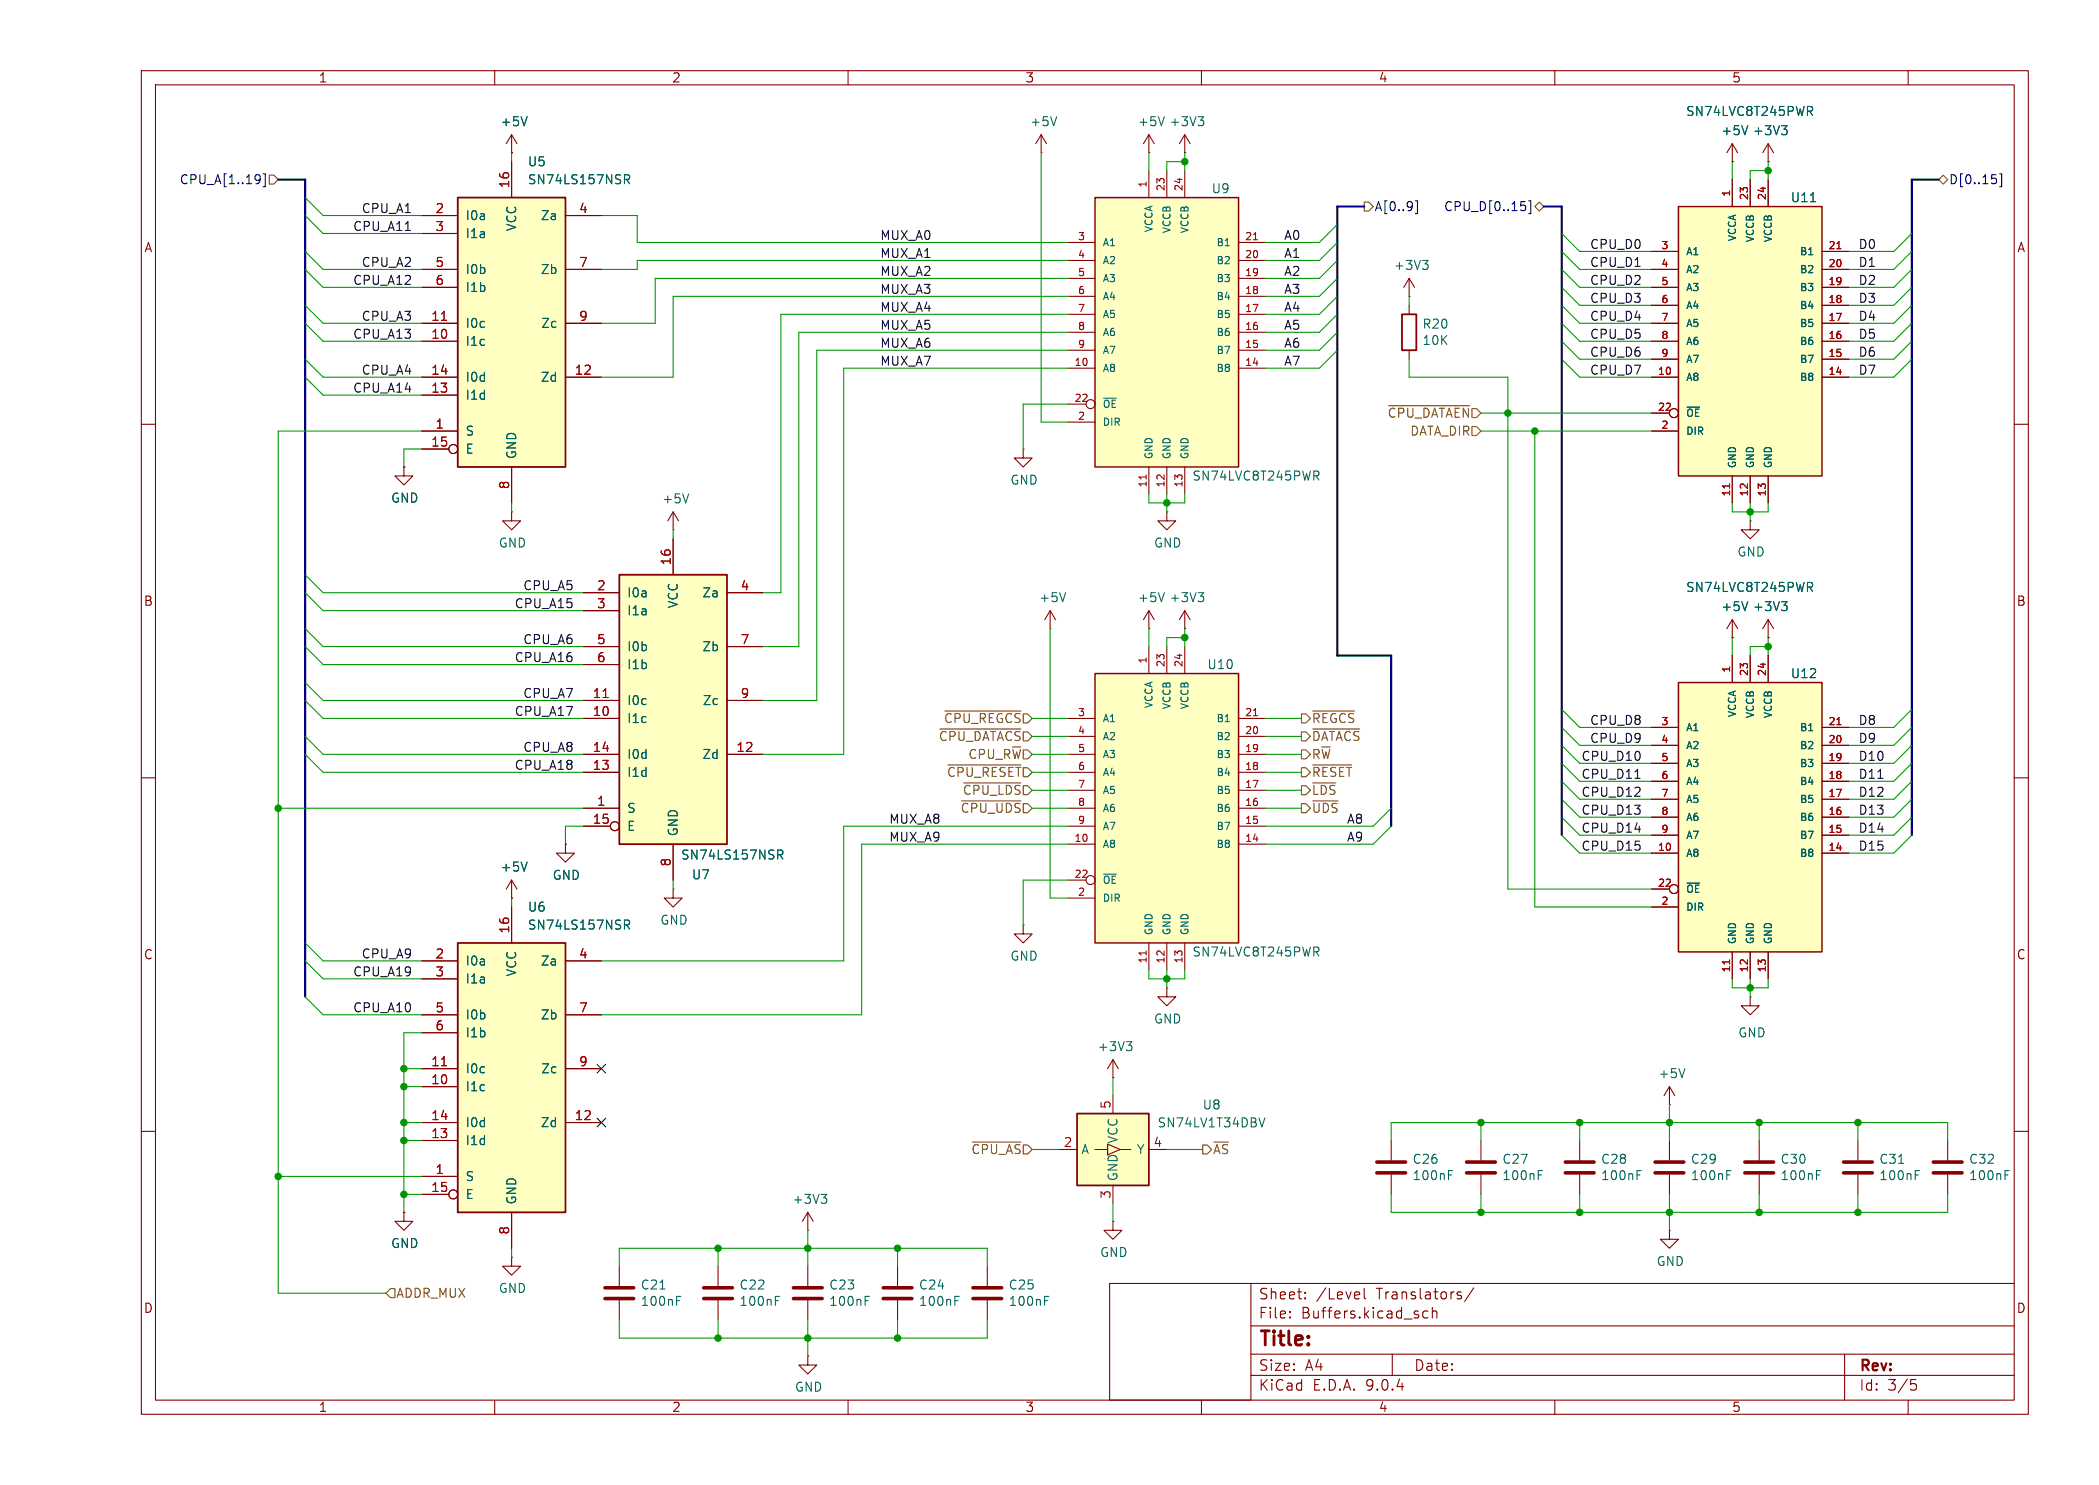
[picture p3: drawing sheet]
<svg xmlns="http://www.w3.org/2000/svg" width="297mm" height="210mm" viewBox="0 0 297 210" stroke-linecap="round" stroke-linejoin="round" font-family="sans-serif">
<g fill="none" stroke="#840000" stroke-width=".15">
<path d="M20 10h267v190h-267zM22 12h263v186h-263zM70 10v2M120 10v2M147.3 19.1l-.7 1.2M147.3 19.1l.8 1.2M147.3 19.1v2.5M170 10v2M220 10v2M270 10v2M147.3 21.6h.1M20 60h2"/>
<path d="M57.1 66v1.3h1.3l-1.3 1.3-1.2-1.3h1.2M57.1 66h.1M144.8 63.5v1.3h1.2l-1.2 1.2-1.3-1.2h1.3M144.8 63.5h.1M285 60h2M250.2 90.2h.1M250.2 87.6l-.8 1.3M250.2 87.6l.8 1.3M250.2 87.6v2.6M20 110h2M285 110h2M20 160h2"/>
<path d="M87.6 179.1v2.8M114.3 174h.1M114.3 171.5l-.8 1.2M114.3 171.5l.8 1.2M114.3 171.5v2.5M127 179.1v2.8M236.2 174v1.3h1.3l-1.3 1.2-1.3-1.2h1.3M236.2 174h.1M236.2 161.3v2.8M236.2 166.1v2.8M285 160h2M70 198v2"/>
<path d="M87.6 183.9v2.8M120 198v2M127 183.9v2.8M157 181.5h20v16.5h-20zM170 198v2M177 194.5h108M177 191.5h108M177 187.5h108M177 181.5h108M182.5 186.3h.1l-.1 .1M182.5 186.3v.1M182.5 185.5v.1"/>
<path d="M182.5 185.5h.1l-.1 .1M184.7 183.6v.1M184.7 183.6h-.1l.1 .1M184.7 182.8v.1M184.7 182.8h-.1l.1 .1M193 182.2v1.3l.2 .2M197 191.5v3M202 185.5l-.4-.1-.3 .3v.4l.2 .2 .1 .1 .4-.1M202.7 185.5a.37 .37 0 0 1 .6 .1v.8M202.7 184.9v1.5M206.6 183.2l.2 .2-.1 .2-.1 .1M206.6 182.7l.1 .1"/>
<path d="M208.5 182.1l-1.3 2M220 198v2M261 191.5v6.5M270 198v2M270.4 195.1h.7M270.5 195.7h.4l.3 .3v.3l-.2 .2-.5 .1"/>
</g>
<path d="M149.5 16.5l-.4 1.3M252.1 85.1h.8l-.5 .5M252.6 85.6l.3 .2v.3l-.3 .3M116.2 168.9h.8l-.4 .5M116.7 169.4l.3 .2v.3l-.3 .3M244.3 166.2h.5M244.3 165.6h.6M93.4 182.3h.7M95.7 183.9h.5M95.7 183.3h.6M135.1 183.9h.4M135.1 183.3h.6" fill="none" stroke="#006464" stroke-width=".15"/>
<path d="M234.2 164.3h4.1M234.2 165.9h4.1M85.6 182.1h4.1M85.6 183.6h4.1M125 182.1h4M125 183.6h4" fill="none" stroke="#840000" stroke-width=".51"/>
<path d="M237.5 96.5h20.3v38.1h-20.3z" fill="#ffffc2"/>
<path d="M237.5 96.5h20.3v38.1h-20.3z" fill="none" stroke="#840000" stroke-width=".2"/>
<g fill="none" stroke="#840000" stroke-width=".15">
<path d="M245.1 92.7v3.8M247.6 92.7v3.8M250.2 92.7v3.8M233.7 102.9h3.8M233.7 105.4h3.8M233.7 108h3.8M233.7 110.5h3.8M233.7 113h3.8M233.7 115.6h3.8M233.7 118.1h3.8M257.8 102.9h3.8M257.8 105.4h3.8"/>
<path d="M257.8 108h3.8M257.8 110.5h3.8M257.8 113h3.8M257.8 115.6h3.8M257.8 118.1h3.8M233.7 120.7h3.8M233.7 125.7h2.5M233.7 128.3h3.8M245.1 134.6v3.8M247.6 134.6v3.8M250.2 134.6v3.8M257.8 120.7h3.8"/>
<path d="M72.4 177.8v1.3h1.3l-1.3 1.2-1.3-1.2h1.3M72.4 177.8h.1M101.6 179.1v2.8M114.3 179.1v2.8M248.9 161.3v2.8M248.9 166.1v2.8M101.6 183.9v2.8M114.3 191.8v1.2h1.3l-1.3 1.3-1.3-1.3h1.3M114.3 191.8h.1M114.3 183.9v2.8"/>
<circle cx="236.9" cy="125.7" r=".63"/>
</g>
<path d="M255.8 82.4h.4l.3 .2-.1 .4h-.6M256.1 83l.4 .6M238.7 124.9h1.8M257 166.2h.5M257 165.6h.6M109.7 183.9h.4M109.7 183.3h.6M122.4 183.9h.4M122.4 183.3h.6" fill="none" stroke="#006464" stroke-width=".15"/>
<path d="M259.9 102.5h.6M244.7 135.8v.5" fill="none" stroke="#a90000" stroke-width=".15"/>
<path d="M246.9 164.3h4.1M246.9 165.9h4.1M99.6 182.1h4M99.6 183.6h4M112.3 182.1h4M112.3 183.6h4" fill="none" stroke="#840000" stroke-width=".51"/>
<path d="M87.6 81.3h15.3v38.1h-15.3z" fill="#ffffc2"/>
<path d="M87.6 81.3h15.3v38.1h-15.3z" fill="none" stroke="#840000" stroke-width=".25"/>
<g fill="none" stroke="#840000" stroke-width=".15">
<path d="M72.4 19.1l-.8 1.2M72.4 19.1l.8 1.2M72.4 19.1v2.5M72.4 21.6h.1M95.2 76.2v5.1M82.5 83.8h5.1M82.5 86.4h5.1M82.5 91.4h5.1M82.5 94h5.1M82.5 99.1h5.1M102.9 83.8h5M102.9 91.4h5"/>
<path d="M102.9 99.1h5M80 119.4v1.3h1.3l-1.3 1.2-1.3-1.2h1.3M80 119.4h.1M82.5 101.6h5.1M82.5 106.7h5.1M82.5 109.2h5.1M82.5 114.3h5.1M82.5 116.8h3.9M95.2 119.4v5.1M102.9 106.7h5M95.2 125.7v1.3h1.3l-1.3 1.3-1.2-1.3h1.2M95.2 125.7h.1"/>
<path d="M57.1 171.5v1.2h1.3l-1.3 1.3-1.2-1.3h1.2M57.1 171.5h.1M196.8 161.3v2.8M196.8 166.1v2.8M223.5 161.3v2.8M223.5 166.1v2.8M262.9 161.3v2.8M262.9 166.1v2.8M275.6 161.3v2.8M275.6 166.1v2.8"/>
<circle cx="87" cy="116.8" r=".63"/>
</g>
<path d="M85.3 98.6h.8" fill="none" stroke="#a90000" stroke-width=".15"/>
<path d="M74.6 16.5l-.4 1.3M110 120.2h.5l.3 .3-.2 .3-.6 .1M110.3 120.9l.5 .6M205 166.2h.4M205 165.6h.6M231.6 166.2h.5M231.6 165.6h.6M268.6 164.5h.8M271 166.2h.4M271 165.6h.6M283.7 166.2h.4M283.7 165.6h.6" fill="none" stroke="#006464" stroke-width=".15"/>
<path d="M194.8 164.3h4.1M194.8 165.9h4.1M221.5 164.3h4.1M221.5 165.9h4.1M260.9 164.3h4M260.9 165.9h4M273.6 164.3h4M273.6 165.9h4" fill="none" stroke="#840000" stroke-width=".51"/>
<path d="M237.5 29.2h20.3v38.1h-20.3z" fill="#ffffc2"/>
<path d="M237.5 29.2h20.3v38.1h-20.3z" fill="none" stroke="#840000" stroke-width=".2"/>
<g fill="none" stroke="#840000" stroke-width=".15">
<path d="M233.7 35.6h3.8M233.7 38.1h3.8M245.1 25.4v3.8M247.6 25.4v3.8M250.2 22.9h.1M250.2 20.3v2.6M250.2 25.4v3.8M250.2 20.3l-.8 1.3M250.2 20.3l.8 1.3M257.8 35.6h3.8M257.8 38.1h3.8M233.7 40.6h3.8"/>
<path d="M233.7 43.2h3.8M233.7 45.7h3.8M233.7 48.3h3.8M233.7 50.8h3.8M233.7 53.3h3.8M233.7 58.4h2.5M257.8 40.6h3.8M257.8 43.2h3.8M257.8 45.7h3.8M257.8 48.3h3.8M257.8 50.8h3.8M257.8 53.3h3.8"/>
<path d="M72.4 72.4v1.3h1.3l-1.3 1.2-1.3-1.2h1.3M72.4 72.4h.1M233.7 61h3.8M245.1 67.3v3.8M247.6 73.7v1.2h1.3l-1.3 1.3-1.2-1.3h1.2M247.6 73.7h.1M247.6 67.3v3.8M250.2 67.3v3.8M245.1 90.2h.1M245.1 87.6v2.6M245.1 87.6l-.8 1.3M245.1 87.6l.8 1.3"/>
<path d="M144.8 130.8v1.3h1.2l-1.2 1.3-1.3-1.3h1.3M144.8 130.8h.1M236.2 156.2h.1M236.2 153.7l-.7 1.2M236.2 153.7l.8 1.2M236.2 153.7v2.5M139.7 179.1v2.8M209.5 161.3v2.8M209.5 166.1v2.8M139.7 183.9v2.8"/>
<circle cx="236.9" cy="58.4" r=".63"/>
</g>
<path d="M252.1 17.8h.8l-.5 .5M252.6 18.3l.3 .2v.3l-.3 .2M255.8 15.1h.4l.3 .2-.1 .4h-.6M256.1 15.7l.4 .6M256.2 28.5h.7M238.7 57.6h1.8M247.3 85.1l-.4 1.3M238.4 151.1l-.4 1.3M217.7 166.2h.4M217.7 165.6h.6M147.8 183.9h.4M147.8 183.3h.6" fill="none" stroke="#006464" stroke-width=".15"/>
<path d="M259.9 35.2h.6M244.7 68.4v.6" fill="none" stroke="#a90000" stroke-width=".15"/>
<path d="M207.5 164.3h4.1M207.5 165.9h4.1M137.7 182.1h4M137.7 183.6h4" fill="none" stroke="#840000" stroke-width=".51"/>
<path d="M154.9 27.9h20.4v38.1h-20.4z" fill="#ffffc2"/>
<path d="M154.9 27.9h20.4v38.1h-20.4z" fill="none" stroke="#840000" stroke-width=".2"/>
<g fill="none" stroke="#840000" stroke-width=".15">
<path d="M162.6 19.1v2.5M162.6 19.1l-.8 1.2M162.6 19.1l.7 1.2M167.6 19.1v2.5M167.6 19.1l-.7 1.2M167.6 19.1l.8 1.2M151.1 34.3h3.8M151.1 36.8h3.8M151.1 39.4h3.8M162.6 21.6h.1M162.6 24.1v3.8M165.1 24.1v3.8"/>
<path d="M167.6 21.6h.1M167.6 24.1v3.8M175.3 34.3h3.8M175.3 36.8h3.8M175.3 39.4h3.8M151.1 41.9h3.8M151.1 44.5h3.8M151.1 47h3.8M151.1 49.5h3.8M151.1 52.1h3.8M151.1 57.2h2.6M151.1 59.7h3.8"/>
<path d="M175.3 41.9h3.8M175.3 44.5h3.8M175.3 47h3.8M175.3 49.5h3.8M175.3 52.1h3.8M162.6 66v3.9M165.1 72.4v1.3h1.3l-1.3 1.2-1.3-1.2h1.3M165.1 72.4h.1M165.1 66v3.9M167.6 66v3.9"/>
<circle cx="154.3" cy="57.1" r=".63"/>
</g>
<path d="M164.8 16.5l-.5 1.3M169.5 16.5h.8l-.4 .5M170.1 17l.2 .2v.3l-.2 .3M156.2 56.3h1.7M185.9 66.6h.5l.2 .3-.1 .3-.6 .1M186.2 67.3l.4 .6" fill="none" stroke="#006464" stroke-width=".15"/>
<path d="M177.4 33.9h.5M162.2 67.2v.6" fill="none" stroke="#a90000" stroke-width=".15"/>
<path d="M64.8 27.9h15.2v38.1h-15.2z" fill="#ffffc2"/>
<path d="M64.8 27.9h15.2v38.1h-15.2z" fill="none" stroke="#840000" stroke-width=".25"/>
<g fill="none" stroke="#840000" stroke-width=".15">
<path d="M59.7 30.5h5.1M59.7 33h5.1M59.7 38.1h5.1M72.4 22.9v5M80 30.5h5.1M80 38.1h5.1M59.7 40.6h5.1M59.7 45.7h5.1M59.7 48.3h5.1M59.7 53.3h5.1M59.7 55.9h5.1M80 45.7h5.1"/>
<path d="M80 53.3h5.1M59.7 61h5.1M59.7 63.5h3.8M72.4 66v5.1M247.6 141v1.2h1.3l-1.3 1.3-1.2-1.3h1.2M247.6 141h.1"/>
<circle cx="64.1" cy="63.5" r=".63"/>
</g>
<path d="M62.5 45.3h.7" fill="none" stroke="#a90000" stroke-width=".15"/>
<path d="M88.4 24.7h.4l.3 .3-.1 .3-.6 .1M88.7 25.4l.4 .6" fill="none" stroke="#006464" stroke-width=".15"/>
<path d="M152.4 157.5h10.2v10.1h-10.2z" fill="#ffffc2"/>
<path d="M152.4 157.5h10.2v10.1h-10.2z" fill="none" stroke="#840000" stroke-width=".25"/>
<path d="M157.5 154.9v2.6M149.9 162.6h2.5M154.9 162.6h1.8M156.7 161.8l1.8 .8-1.8 .7zM157.5 167.6v2.6M158.5 162.6h1.5M162.6 162.6h2.5" fill="none" stroke="#840000" stroke-width=".15"/>
<path d="M178.1 158.1l.5 1.3 .4-1.3" fill="none" stroke="#006464" stroke-width=".15"/>
<path d="M154.9 95.3h20.4v38.1h-20.4z" fill="#ffffc2"/>
<path d="M154.9 95.3h20.4v38.1h-20.4z" fill="none" stroke="#840000" stroke-width=".2"/>
<g fill="none" stroke="#840000" stroke-width=".15">
<path d="M95.2 74.9h.1M95.2 72.4l-.7 1.3M95.2 72.4l.8 1.3M95.2 72.4v2.5M148.6 88.9h.1M148.6 86.4l-.8 1.2M148.6 86.4l.8 1.2M148.6 86.4v2.5M162.6 91.4v3.9M165.1 91.4v3.9M167.6 91.4v3.9M151.1 101.6h3.8"/>
<path d="M151.1 104.1h3.8M151.1 106.7h3.8M151.1 109.2h3.8M151.1 111.8h3.8M151.1 114.3h3.8M151.1 116.8h3.8M151.1 119.4h3.8M175.3 101.6h3.8M175.3 104.1h3.8M175.3 106.7h3.8M175.3 109.2h3.8M175.3 111.8h3.8"/>
<path d="M175.3 114.3h3.8M175.3 116.8h3.8M175.3 119.4h3.8M151.1 124.5h2.6M151.1 127h3.8M162.6 133.4v3.8M165.1 139.7v1.3h1.3l-1.3 1.2-1.3-1.2h1.3M165.1 139.7h.1M165.1 133.4v3.8M167.6 133.4v3.8M157.5 152.4h.1M157.5 149.9l-.8 1.2"/>
<path d="M157.5 149.9l.7 1.2M157.5 149.9v2.5M157.5 172.7v1.3h1.2l-1.2 1.3-1.3-1.3h1.3M157.5 172.7h.1"/>
<circle cx="154.3" cy="124.5" r=".63"/>
</g>
<path d="M97.4 69.8l-.4 1.3M150.8 83.8l-.4 1.3M156.2 123.6h1.7M185.9 133.9h.5l.2 .3-.1 .3-.6 .1M186.2 134.6l.4 .6M159.4 147.3h.8l-.5 .5M159.9 147.8l.3 .2v.3l-.3 .3" fill="none" stroke="#006464" stroke-width=".15"/>
<path d="M177.4 101.2h.5M162.2 134.5v.6" fill="none" stroke="#a90000" stroke-width=".15"/>
<path d="M64.8 133.4h15.2v38.1h-15.2z" fill="#ffffc2"/>
<path d="M198.4 44.5h2v5h-2zM64.8 133.4h15.2v38.1h-15.2z" fill="none" stroke="#840000" stroke-width=".25"/>
<g fill="none" stroke="#840000" stroke-width=".15">
<path d="M59.7 30.5h5.1M59.7 33h5.1M59.7 38.1h5.1M72.4 21.6h.1M72.4 22.9v5M80 30.5h5.1M80 38.1h5.1M199.4 39.4l-.8 1.2M199.4 39.4l.8 1.2M199.4 39.4v2.5M233.7 38.1h3.8M233.7 35.6h3.8"/>
<path d="M245.1 22.9h.1M245.1 20.3l-.8 1.3M245.1 20.3l.8 1.3M245.1 20.3v2.6M245.1 25.4v3.8M247.6 25.4v3.8M250.2 22.9h.1M250.2 25.4v3.8M257.8 38.1h3.8M257.8 35.6h3.8M59.7 40.6h5.1M59.7 45.7h5.1"/>
<path d="M59.7 48.3h5.1M59.7 53.3h5.1M59.7 55.9h5.1M80 45.7h5.1M80 53.3h5.1M199.4 41.9h.1M199.4 43.2v1.3M199.4 49.5v1.3M233.7 40.6h3.8M233.7 45.7h3.8M233.7 48.3h3.8M233.7 53.3h3.8"/>
<path d="M233.7 43.2h3.8M233.7 50.8h3.8M233.7 58.4h2.5M257.8 40.6h3.8M257.8 45.7h3.8M257.8 48.3h3.8M257.8 53.3h3.8M257.8 43.2h3.8M257.8 50.8h3.8M57.1 66h.1M59.7 61h5.1M59.7 63.5h3.8"/>
<path d="M72.4 66v5.1M95.2 76.2v5.1M233.7 61h3.8M245.1 67.3v3.8M247.6 67.3v3.8M250.2 67.3v3.8M82.5 83.8h5.1M82.5 86.4h5.1M82.5 91.4h5.1M82.5 94h5.1M82.5 99.1h5.1M102.9 83.8h5"/>
<path d="M102.9 91.4h5M102.9 99.1h5M162.6 88.9h.1M162.6 86.4l-.8 1.2M162.6 86.4l.7 1.2M162.6 86.4v2.5M167.6 88.9h.1M167.6 86.4l-.7 1.2M167.6 86.4l.8 1.2M167.6 86.4v2.5M245.1 90.2h.1M245.1 92.7v3.8"/>
<path d="M247.6 92.7v3.8M250.2 90.2h.1M250.2 92.7v3.8M80 119.4h.1M82.5 101.6h5.1M82.5 106.7h5.1M82.5 109.2h5.1M82.5 114.3h5.1M82.5 116.8h3.9M95.2 119.4v5.1M102.9 106.7h5M233.7 102.9h3.8"/>
<path d="M233.7 105.4h3.8M233.7 108h3.8M233.7 110.5h3.8M233.7 113h3.8M233.7 115.6h3.8M233.7 118.1h3.8M257.8 102.9h3.8M257.8 105.4h3.8M257.8 108h3.8M257.8 110.5h3.8M257.8 113h3.8M257.8 115.6h3.8"/>
<path d="M257.8 118.1h3.8M59.7 135.9h5.1M59.7 138.4h5.1M72.4 127h.1M72.4 124.5v2.5M72.4 128.3v5.1M72.4 124.5l-.8 1.2M72.4 124.5l.8 1.2M80 135.9h5.1M233.7 120.7h3.8M233.7 125.7h2.5M233.7 128.3h3.8"/>
<path d="M245.1 134.6v3.8M247.6 134.6v3.8M250.2 134.6v3.8M257.8 120.7h3.8M59.7 143.5h5.1M59.7 146.1h5.1M59.7 151.1h5.1M59.7 153.7h5.1M59.7 158.8h5.1M80 143.5h5.1M80 151.1h5.1M80 158.8h5.1"/>
<path d="M57.1 171.5h.1M59.7 161.3h5.1M59.7 166.4h5.1M59.7 168.9h3.8M72.4 171.5v5"/>
<circle cx="236.9" cy="58.4" r=".63"/>
<circle cx="64.1" cy="63.5" r=".63"/>
<circle cx="87" cy="116.8" r=".63"/>
<circle cx="236.9" cy="125.7" r=".63"/>
<circle cx="64.1" cy="168.9" r=".63"/>
</g>
<path d="M259.9 35.2h.6M62.5 45.3h.7M244.7 68.4v.6M85.3 98.6h.8M259.9 102.5h.6M244.7 135.8v.5M62.5 150.7h.7" fill="none" stroke="#a90000" stroke-width=".15"/>
<g fill="none" stroke="#006464" stroke-width=".15">
<path d="M74.6 16.5l-.4 1.3M247.3 17.8l-.4 1.2M252.1 17.8h.8l-.5 .5M252.6 18.3l.3 .2v.3l-.3 .2M255.8 15.1h.4l.3 .2-.1 .4h-.6M256.1 15.7l.4 .6M88.4 24.7h.4l.3 .3-.1 .3-.6 .1M88.7 25.4l.4 .6M201.3 36.8h.8l-.5 .5M201.8 37.3l.3 .3v.3l-.3 .2M256.2 28.5h.7M238.7 57.6h1.8"/>
<path d="M164.8 83.8l-.5 1.3M169.5 83.8h.8l-.4 .5M170.1 84.3l.2 .2v.3l-.2 .3M247.3 85.1l-.4 1.3M252.1 85.1h.8l-.5 .5M252.6 85.6l.3 .2v.3l-.3 .3M255.8 82.4h.4l.3 .2-.1 .4h-.6M256.1 83l.4 .6M74.6 121.9l-.4 1.3M88.4 130.1h.4l.3 .3-.1 .3-.6 .1M88.7 130.8l.4 .6M110 120.2h.5l.3 .3-.2 .3-.6 .1"/>
<path d="M110.3 120.9l.5 .6M238.7 124.9h1.8"/>
</g>
<g fill="none" stroke="#725600" stroke-width=".15">
<path d="M38.1 24.8h.6l.7 .6-.7 .6h-.6zM193 28.6h.7l.6 .6-.6 .6h-.7zM217.2 29.2l.6-.6 .6 .6-.6 .6zM274.3 25.4l.7-.6 .6 .6-.6 .6zM196.5 57.4h11.5M208.3 60.3h.6l.6 .7-.6 .6h-.6zM133 103.1h11.5M133.7 100.6h10.8M134.1 108.2h10.4M136.1 113.3h8.4M136.4 110.7h8.1M184.1 101h.7l.6 .6-.6 .6h-.7z"/>
<path d="M184.1 111.1h.7l.6 .7-.6 .6h-.7zM184.1 108.6h.7l.6 .6-.6 .7h-.7zM184.1 106h.7l.6 .7-.6 .6h-.7zM184.1 103.5h.7l.6 .6-.6 .7h-.7zM184.1 113.7h.7l.6 .6-.6 .6h-.7zM185.7 100.6h6M185.7 103.1h6.7M185.7 108.2h5.5M185.7 110.7h3.3M185.7 113.3h3.6M137.6 161.5h6.9M170.2 161.9h.6l.6 .7-.6 .6h-.6z"/>
<path d="M55.2 182.2h.7v1.3h-.7l-.6-.6z"/>
</g>
<g fill="none" stroke="#000084" stroke-width=".15">
<path d="M36.6 24.7l.1 .1a1.07 1.07 0 0 1-.1 1.1M36.8 25.3l-.2 .2M37.2 24.6h.3v1.8h-.3M200.3 28.4h.3v1.8h-.3M215.2 28.5h.6M215.6 29l.3 .2v.3l-.3 .3M216.3 28.4h.3v1.8h-.3M281.8 24.7h.6M282.4 25.3l.1 .1v.3l-.1 .2M282.9 24.6h.3v1.8h-.3M84.5 150.5l1.2 1.2M84.5 158.1l1.2 1.3"/>
<path d="M85.7 150.5l-1.2 1.2M85.7 158.1l-1.2 1.3"/>
</g>
<path d="M57.4 32.6h.7M231.3 110.1h.8M265.7 110.1h.7" fill="none" stroke="#0f0f0f" stroke-width=".15"/>
<path d="M39.4 25.4h3.8v115.6M193 29.2h-3.8v63.5h7.6v24.1M218.4 29.2h2.6v88.9M274.3 25.4h-3.8v92.7" fill="none" stroke="#000084" stroke-width=".3"/>
<g fill="none" stroke="#009600" stroke-width=".15">
<path d="M43.2 27.9l2.5 2.6h14M43.2 35.6l2.5 2.5h14M43.2 38.1l2.5 2.5h14M43.2 30.5l2.5 2.5h14M72.4 21.6v1.3M85.1 30.5h5.1v3.8h60.9M147.3 21.6v38.1h3.8M151.1 39.4h-58.4v6.3h-7.6M151.1 36.8h-60.9v1.3h-5.1M162.6 21.6v2.5M167.6 22.9h-2.5v1.2M167.6 21.6v2.5"/>
<path d="M189.2 39.4l-2.5 2.5h-7.6M189.2 36.8l-2.5 2.6h-7.6M189.2 34.3l-2.5 2.5h-7.6M189.2 31.8l-2.5 2.5h-7.6M221 35.6l2.5 2.5h10.2M221 38.1l2.5 2.5h10.2M221 33l2.5 2.6h10.2M245.1 22.9v2.5M250.2 22.9v2.5M250.2 24.1h-2.6v1.3M270.5 35.6l-2.5 2.5h-6.4M270.5 38.1l-2.5 2.5h-6.4"/>
<path d="M270.5 33l-2.5 2.6h-6.4M43.2 43.2l2.5 2.5h14M43.2 50.8l2.5 2.5h14M43.2 45.7l2.5 2.6h14M43.2 53.3l2.5 2.6h14M151.1 52.1h-31.7v54.6h-11.5M151.1 41.9h-55.9v11.4h-10.1M151.1 49.5h-35.5v49.6h-7.7M151.1 44.5h-40.6v39.3h-2.6M151.1 47h-38.1v44.4h-5.1M151.1 57.2h-6.3v6.3M189.2 41.9l-2.5 2.6h-7.6"/>
<path d="M189.2 49.5l-2.5 2.6h-7.6M189.2 44.5l-2.5 2.5h-7.6M189.2 47l-2.5 2.5h-7.6M199.4 50.8v2.5h14v72.4h20.3M199.4 41.9v1.3M209.5 58.4h24.2M221 43.2l2.5 2.5h10.2M221 50.8l2.5 2.5h10.2M221 45.7l2.5 2.6h10.2M221 48.3l2.5 2.5h10.2M221 40.6l2.5 2.6h10.2M270.5 43.2l-2.5 2.5h-6.4"/>
<path d="M270.5 50.8l-2.5 2.5h-6.4M270.5 45.7l-2.5 2.6h-6.4M270.5 48.3l-2.5 2.5h-6.4M270.5 40.6l-2.5 2.6h-6.4M59.7 63.5h-2.6v2.5M59.7 61h-20.3v121.9h15.2M72.4 71.1v1.3M95.2 74.9v1.3M162.6 69.9v1.2h5v-1.2M165.1 69.9v2.5M209.5 61h24.2M217.2 61v67.3h16.5"/>
<path d="M245.1 71.1v1.3h5.1v-1.3M247.6 71.1v2.6M43.2 96.5l2.5 2.6h36.8M43.2 81.3l2.5 2.5h36.8M43.2 88.9l2.5 2.5h36.8M43.2 99.1l2.5 2.5h36.8M43.2 91.4l2.5 2.6h36.8M43.2 83.8l2.5 2.6h36.8M148.6 88.9v38.1h2.5M162.6 88.9v2.5M167.6 90.2h-2.5v1.2M167.6 88.9v2.5"/>
<path d="M245.1 90.2v2.5M250.2 91.4h-2.6v1.3M250.2 90.2v2.5M39.4 114.3h43.1M43.2 104.1l2.5 2.6h36.8M43.2 106.7l2.5 2.5h36.8M82.5 116.8h-2.5v2.6M146 106.7h5.1M146 114.3h5.1M146 109.2h5.1M146 101.6h5.1M146 111.8h5.1"/>
<path d="M146 104.1h5.1M151.1 116.8h-31.7v19.1h-34.3M151.1 119.4h-29.2v24.1h-36.8M179.1 106.7h5M179.1 114.3h5M179.1 109.2h5M179.1 101.6h5M179.1 111.8h5M179.1 104.1h5M196.8 114.3l-2.5 2.5h-15.2M196.8 116.8l-2.5 2.6h-15.2M221 110.5l2.5 2.5h10.2"/>
<path d="M221 108l2.5 2.5h10.2M221 102.9l2.5 2.5h10.2M221 105.4l2.5 2.6h10.2M221 100.3l2.5 2.6h10.2M221 115.6l2.5 2.5h10.2M221 113l2.5 2.6h10.2M221 118.1l2.5 2.6h10.2M270.5 110.5l-2.5 2.5h-6.4M270.5 108l-2.5 2.5h-6.4M270.5 102.9l-2.5 2.5h-6.4M270.5 105.4l-2.5 2.6h-6.4M270.5 100.3l-2.5 2.6h-6.4"/>
<path d="M270.5 115.6l-2.5 2.5h-6.4M270.5 113l-2.5 2.6h-6.4M270.5 118.1l-2.5 2.6h-6.4M43.2 133.4l2.5 2.5h14M43.2 135.9l2.5 2.5h14M72.4 127v1.3M95.2 124.5v1.2M151.1 124.5h-6.3v6.3M162.6 137.2v1.2h5v-1.2M165.1 137.2v2.5M245.1 138.4v1.3h5.1v-1.3M247.6 138.4v2.6"/>
<path d="M43.2 141l2.5 2.5h14M57.1 158.8h2.6M57.1 153.7h2.6M57.1 151.1h2.6M59.7 146.1h-2.6v25.4M157.5 152.4v2.5M209.5 158.8v2.5M223.5 158.8v2.5M236.2 156.2v5.1M248.9 158.8v2.5M262.9 158.8v2.5M39.4 166.4h20.3"/>
<path d="M57.1 161.3h2.6M57.1 168.9h2.6M72.4 176.5v1.3M87.6 179.1v-2.6h52.1v2.6M101.6 176.5v2.6M114.3 174v5.1M127 176.5v2.6M146 162.6h3.9M157.5 170.2v2.5M165.1 162.6h5.1M196.8 161.3v-2.5h78.8v2.5M196.8 168.9v2.6h78.8v-2.6"/>
<path d="M209.5 168.9v2.6M223.5 168.9v2.6M236.2 168.9v5.1M248.9 168.9v2.6M262.9 168.9v2.6M87.6 186.7v2.5h52.1v-2.5M101.6 186.7v2.5M114.3 186.7v5.1M127 186.7v2.5"/>
</g>
<g fill="#009600" stroke="#009600" stroke-width=".15">
<circle cx="248.9" cy="171.5" r=".46"/>
<circle cx="223.5" cy="171.5" r=".46"/>
<circle cx="209.5" cy="171.5" r=".46"/>
<circle cx="262.9" cy="158.8" r=".46"/>
<circle cx="236.2" cy="171.5" r=".46"/>
<circle cx="262.9" cy="171.5" r=".46"/>
<circle cx="223.5" cy="158.8" r=".46"/>
<circle cx="209.5" cy="158.8" r=".46"/>
<circle cx="236.2" cy="158.8" r=".46"/>
<circle cx="248.9" cy="158.8" r=".46"/>
<circle cx="247.6" cy="139.7" r=".46"/>
<circle cx="165.1" cy="138.4" r=".46"/>
<circle cx="114.3" cy="176.5" r=".46"/>
<circle cx="127" cy="189.2" r=".46"/>
<circle cx="101.6" cy="176.5" r=".46"/>
<circle cx="101.6" cy="189.2" r=".46"/>
<circle cx="127" cy="176.5" r=".46"/>
<circle cx="114.3" cy="189.2" r=".46"/>
<circle cx="57.1" cy="168.9" r=".46"/>
<circle cx="57.1" cy="153.7" r=".46"/>
<circle cx="57.1" cy="158.8" r=".46"/>
<circle cx="57.1" cy="161.3" r=".46"/>
<circle cx="57.1" cy="151.1" r=".46"/>
<circle cx="39.4" cy="166.4" r=".46"/>
<circle cx="39.4" cy="114.3" r=".46"/>
<circle cx="217.2" cy="61" r=".46"/>
<circle cx="250.2" cy="91.4" r=".46"/>
<circle cx="247.6" cy="72.4" r=".46"/>
<circle cx="213.4" cy="58.4" r=".46"/>
<circle cx="167.6" cy="90.2" r=".46"/>
<circle cx="167.6" cy="22.9" r=".46"/>
<circle cx="165.1" cy="71.1" r=".46"/>
<circle cx="250.2" cy="24.1" r=".46"/>
</g>
<text font-size="2.8" fill="#840000" x="178" y="190.9">Title:</text>
<g font-size="2.1" fill="#840000">
<text x="178" y="184">Sheet:</text>
<text x="186.2" y="184">/Level</text>
<text x="194.8" y="184">Translators/</text>
<text x="178" y="186.7">File:</text>
<text x="184.1" y="186.7">Buffers.kicad_sch</text>
<text x="178" y="196.9">KiCad</text>
<text x="178" y="194.1">Size:</text>
<text x="184.7" y="194.1">A4</text>
<text x="185.7" y="196.9">E.D.A.</text>
<text x="193.3" y="196.9">9.0.4</text>
<text x="200" y="194.1">Date:</text>
<text x="263" y="194.3">Rev:</text>
<text x="263" y="196.9">Id:</text>
<text x="267.1" y="196.9">3/5</text>
</g>
<g font-size="1.8" fill="#840000">
<text x="45" y="11.9">1</text>
<text x="95" y="11.9">2</text>
<text x="145" y="11.9">3</text>
<text x="195" y="11.9">4</text>
<text x="245" y="11.9">5</text>
<text x="20.3" y="35.9">A</text>
<text x="285.3" y="35.9">A</text>
<text x="20.3" y="85.9">B</text>
<text x="285.3" y="85.9">B</text>
<text x="20.3" y="135.9">C</text>
<text x="285.3" y="135.9">C</text>
<text x="20.3" y="185.9">D</text>
<text x="285.3" y="185.9">D</text>
<text x="45" y="199.9">1</text>
<text x="95" y="199.9">2</text>
<text x="145" y="199.9">3</text>
<text x="195" y="199.9">4</text>
<text x="245" y="199.9">5</text>
</g>
<g font-size="1.8" fill="#006464">
<text x="238.5" y="16.6">SN74LVC8T245PWR</text>
<text x="70.7" y="18.1">+5V</text>
<text x="74.6" y="23.7">U5</text>
<text x="145.7" y="18.1">+5V</text>
<text x="160.9" y="18.1">+5V</text>
<text x="165.4" y="18.1">+3V3</text>
<text x="243.5" y="19.3">+5V</text>
<text x="247.9" y="19.3">+3V3</text>
<text x="74.6" y="26.3">SN74LS157NSR</text>
<text x="171.3" y="27.5">U9</text>
<text x="253.3" y="28.8">U11</text>
<text x="65.8" y="31.3">I0a</text>
<text x="65.8" y="33.9">I1a</text>
<text x="73.3" y="32.8" transform="rotate(-90 73.3 32.8)">VCC</text>
<text x="76.4" y="31.3">Za</text>
<text x="65.8" y="39">I0b</text>
<text x="65.8" y="41.5">I1b</text>
<text x="76.4" y="39">Zb</text>
<text x="197.1" y="38.4">+3V3</text>
<text x="65.8" y="46.6">I0c</text>
<text x="76.5" y="46.6">Zc</text>
<text x="201.2" y="46.7">R20</text>
<text x="65.8" y="49.1">I1c</text>
<text x="201.2" y="49">10K</text>
<text x="65.8" y="54.2">I0d</text>
<text x="65.8" y="56.7">I1d</text>
<text x="76.4" y="54.2">Zd</text>
<text x="65.8" y="61.8">S</text>
<text x="65.8" y="64.4">E</text>
<text x="73.3" y="65" transform="rotate(-90 73.3 65)">GND</text>
<text x="55.2" y="71.3">GND</text>
<text x="93.6" y="71.4">+5V</text>
<text x="142.9" y="68.8">GND</text>
<text x="168.6" y="68.2">SN74LVC8T245PWR</text>
<text x="70.5" y="77.6">GND</text>
<text x="163.2" y="77.6">GND</text>
<text x="238.5" y="83.9">SN74LVC8T245PWR</text>
<text x="245.7" y="78.9">GND</text>
<text x="88.6" y="84.7">I0a</text>
<text x="88.6" y="87.2">I1a</text>
<text x="96.1" y="86.1" transform="rotate(-90 96.1 86.1)">VCC</text>
<text x="99.3" y="84.7">Za</text>
<text x="146.9" y="85.4">+5V</text>
<text x="160.9" y="85.4">+5V</text>
<text x="165.4" y="85.4">+3V3</text>
<text x="243.5" y="86.6">+5V</text>
<text x="247.9" y="86.6">+3V3</text>
<text x="88.6" y="92.3">I0b</text>
<text x="88.6" y="94.8">I1b</text>
<text x="99.3" y="92.3">Zb</text>
<text x="170.7" y="94.8">U10</text>
<text x="88.6" y="99.9">I0c</text>
<text x="99.4" y="99.9">Zc</text>
<text x="253.3" y="96.1">U12</text>
<text x="88.6" y="102.5">I1c</text>
<text x="88.6" y="107.5">I0d</text>
<text x="99.3" y="107.5">Zd</text>
<text x="88.6" y="110.1">I1d</text>
<text x="88.6" y="115.2">S</text>
<text x="88.6" y="117.7">E</text>
<text x="96.1" y="118.4" transform="rotate(-90 96.1 118.4)">GND</text>
<text x="70.7" y="123.5">+5V</text>
<text x="78.1" y="124.6">GND</text>
<text x="96.3" y="121.8">SN74LS157NSR</text>
<text x="97.8" y="124.6">U7</text>
<text x="74.6" y="131.7">SN74LS157NSR</text>
<text x="74.6" y="129.1">U6</text>
<text x="93.3" y="131">GND</text>
<text x="65.8" y="136.8">I0a</text>
<text x="76.4" y="136.8">Za</text>
<text x="142.9" y="136.1">GND</text>
<text x="168.6" y="135.5">SN74LVC8T245PWR</text>
<text x="65.8" y="139.3">I1a</text>
<text x="73.3" y="138.2" transform="rotate(-90 73.3 138.2)">VCC</text>
<text x="65.8" y="144.4">I0b</text>
<text x="65.8" y="146.9">I1b</text>
<text x="76.4" y="144.4">Zb</text>
<text x="155.2" y="148.9">+3V3</text>
<text x="163.2" y="145">GND</text>
<text x="245.9" y="146.9">GND</text>
<text x="65.8" y="152">I0c</text>
<text x="65.8" y="154.5">I1c</text>
<text x="76.5" y="152">Zc</text>
<text x="234.6" y="152.7">+5V</text>
<text x="65.8" y="159.6">I0d</text>
<text x="76.4" y="159.6">Zd</text>
<text x="158.3" y="161.8" transform="rotate(-90 158.3 161.8)">VCC</text>
<text x="163.7" y="159.6">SN74LV1T34DBV</text>
<text x="170.1" y="157.1">U8</text>
<text x="65.8" y="162.2">I1d</text>
<text x="65.8" y="167.2">S</text>
<text x="152.9" y="163.4">A</text>
<text x="158.3" y="167.1" transform="rotate(-90 158.3 167.1)">GND</text>
<text x="160.8" y="163.4">Y</text>
<text x="199.8" y="167.1">100nF</text>
<text x="199.8" y="164.8">C26</text>
<text x="212.5" y="167.1">100nF</text>
<text x="212.5" y="164.8">C27</text>
<text x="226.5" y="167.1">100nF</text>
<text x="226.5" y="164.8">C28</text>
<text x="239.2" y="167.1">100nF</text>
<text x="239.2" y="164.8">C29</text>
<text x="251.9" y="167.1">100nF</text>
<text x="251.9" y="164.8">C30</text>
<text x="265.8" y="167.1">100nF</text>
<text x="265.8" y="164.8">C31</text>
<text x="278.5" y="167.1">100nF</text>
<text x="278.5" y="164.8">C32</text>
<text x="65.8" y="169.8">E</text>
<text x="73.3" y="170.4" transform="rotate(-90 73.3 170.4)">GND</text>
<text x="112" y="170.5">+3V3</text>
<text x="55.2" y="176.7">GND</text>
<text x="155.6" y="178">GND</text>
<text x="234.3" y="179.2">GND</text>
<text x="70.5" y="183.1">GND</text>
<text x="90.6" y="184.9">100nF</text>
<text x="90.6" y="182.6">C21</text>
<text x="104.5" y="184.9">100nF</text>
<text x="104.5" y="182.6">C22</text>
<text x="117.2" y="184.9">100nF</text>
<text x="117.2" y="182.6">C23</text>
<text x="129.9" y="184.9">100nF</text>
<text x="129.9" y="182.6">C24</text>
<text x="142.6" y="184.9">100nF</text>
<text x="142.6" y="182.6">C25</text>
<text x="112.4" y="197">GND</text>
</g>
<g font-size="1.8" fill="#000084">
<text x="25.3" y="26.3">CPU_A[1..19]</text>
<text x="275.7" y="26.3">D[0..15]</text>
<text x="194.4" y="30.1">A[0..9]</text>
<text x="204.2" y="30.1">CPU_D[0..15]</text>
</g>
<g font-size="1.8" fill="#a90000">
<text x="72.1" y="26.7" transform="rotate(-90 72.1 26.7)">16</text>
<text x="61.5" y="30.2">2</text>
<text x="61.5" y="32.8">3</text>
<text x="81.8" y="30.2">4</text>
<text x="61.5" y="37.8">5</text>
<text x="61.5" y="40.4">6</text>
<text x="81.8" y="37.8">7</text>
<text x="60.9" y="45.5">11</text>
<text x="81.8" y="45.5">9</text>
<text x="60.9" y="48">10</text>
<text x="60.9" y="53.1">14</text>
<text x="81.2" y="53.1">12</text>
<text x="60.9" y="55.6">13</text>
<text x="60.9" y="63.2">15</text>
<text x="61.5" y="60.7">1</text>
<text x="72.1" y="69.3" transform="rotate(-90 72.1 69.3)">8</text>
<text x="84.4" y="83.6">2</text>
<text x="95" y="80.1" transform="rotate(-90 95 80.1)">16</text>
<text x="104.7" y="83.6">4</text>
<text x="84.4" y="86.1">3</text>
<text x="84.4" y="91.2">5</text>
<text x="84.4" y="93.7">6</text>
<text x="104.7" y="91.2">7</text>
<text x="83.8" y="98.8">11</text>
<text x="83.8" y="101.3">10</text>
<text x="104.7" y="98.8">9</text>
<text x="83.8" y="106.4">14</text>
<text x="104.1" y="106.4">12</text>
<text x="83.8" y="109">13</text>
<text x="83.8" y="116.6">15</text>
<text x="84.4" y="114">1</text>
<text x="95" y="122.6" transform="rotate(-90 95 122.6)">8</text>
<text x="61.5" y="135.6">2</text>
<text x="72.1" y="132.1" transform="rotate(-90 72.1 132.1)">16</text>
<text x="81.8" y="135.6">4</text>
<text x="61.5" y="138.2">3</text>
<text x="61.5" y="143.3">5</text>
<text x="81.8" y="143.3">7</text>
<text x="61.5" y="145.8">6</text>
<text x="60.9" y="150.9">11</text>
<text x="60.9" y="153.4">10</text>
<text x="81.8" y="150.9">9</text>
<text x="60.9" y="158.5">14</text>
<text x="60.9" y="161">13</text>
<text x="81.2" y="158.5">12</text>
<text x="157.2" y="156.9" transform="rotate(-90 157.2 156.9)">5</text>
<text x="61.5" y="166.1">1</text>
<text x="150.4" y="162.3">2</text>
<text x="163.1" y="162.3">4</text>
<text x="60.9" y="168.7">15</text>
<text x="157.2" y="169.6" transform="rotate(-90 157.2 169.6)">3</text>
<text x="72.1" y="174.7" transform="rotate(-90 72.1 174.7)">8</text>
</g>
<g font-size="1.8" fill="#0f0f0f">
<text x="49.9" y="32.8">CPU_A11</text>
<text x="51.1" y="30.2">CPU_A1</text>
<text x="124.5" y="34">MUX_A0</text>
<text x="181.6" y="34">A0</text>
<text x="224.9" y="35.3">CPU_D0</text>
<text x="262.9" y="35.3">D0</text>
<text x="49.9" y="40.4">CPU_A12</text>
<text x="51.1" y="37.8">CPU_A2</text>
<text x="124.5" y="39.1">MUX_A2</text>
<text x="124.5" y="36.6">MUX_A1</text>
<text x="124.5" y="41.6">MUX_A3</text>
<text x="181.6" y="39.1">A2</text>
<text x="181.6" y="36.6">A1</text>
<text x="181.6" y="41.6">A3</text>
<text x="224.9" y="37.8">CPU_D1</text>
<text x="224.9" y="40.4">CPU_D2</text>
<text x="262.9" y="37.8">D1</text>
<text x="262.9" y="40.4">D2</text>
<text x="49.9" y="48">CPU_A13</text>
<text x="51.1" y="45.5">CPU_A3</text>
<text x="124.5" y="44.2">MUX_A4</text>
<text x="124.5" y="46.7">MUX_A5</text>
<text x="181.6" y="46.7">A5</text>
<text x="181.6" y="44.2">A4</text>
<text x="224.9" y="42.9">CPU_D3</text>
<text x="224.9" y="48">CPU_D5</text>
<text x="224.9" y="45.5">CPU_D4</text>
<text x="262.9" y="48">D5</text>
<text x="262.9" y="45.5">D4</text>
<text x="262.9" y="42.9">D3</text>
<text x="51.1" y="53.1">CPU_A4</text>
<text x="124.5" y="51.8">MUX_A7</text>
<text x="124.5" y="49.3">MUX_A6</text>
<text x="181.6" y="49.3">A6</text>
<text x="181.6" y="51.8">A7</text>
<text x="224.9" y="50.5">CPU_D6</text>
<text x="224.9" y="53.1">CPU_D7</text>
<text x="262.9" y="53.1">D7</text>
<text x="262.9" y="50.5">D6</text>
<text x="49.9" y="55.6">CPU_A14</text>
<text x="73.9" y="83.6">CPU_A5</text>
<text x="72.7" y="86.1">CPU_A15</text>
<text x="72.7" y="93.7">CPU_A16</text>
<text x="73.9" y="91.2">CPU_A6</text>
<text x="72.7" y="101.3">CPU_A17</text>
<text x="73.9" y="98.8">CPU_A7</text>
<text x="73.9" y="106.4">CPU_A8</text>
<text x="223.7" y="107.7">CPU_D10</text>
<text x="224.9" y="105.1">CPU_D9</text>
<text x="224.9" y="102.6">CPU_D8</text>
<text x="262.9" y="102.6">D8</text>
<text x="262.9" y="107.7">D10</text>
<text x="262.9" y="105.1">D9</text>
<text x="72.7" y="109">CPU_A18</text>
<text x="223.7" y="112.8">CPU_D12</text>
<text x="223.7" y="110.2">CPU_D11</text>
<text x="262.9" y="112.8">D12</text>
<text x="262.9" y="110.2">D11</text>
<text x="125.7" y="116.6">MUX_A8</text>
<text x="125.7" y="119.1">MUX_A9</text>
<text x="190.5" y="119.1">A9</text>
<text x="190.5" y="116.6">A8</text>
<text x="223.7" y="117.8">CPU_D14</text>
<text x="223.7" y="115.3">CPU_D13</text>
<text x="262.9" y="115.3">D13</text>
<text x="262.9" y="117.8">D14</text>
<text x="223.7" y="120.4">CPU_D15</text>
<text x="262.9" y="120.4">D15</text>
<text x="51.1" y="135.6">CPU_A9</text>
<text x="49.9" y="138.2">CPU_A19</text>
<text x="49.9" y="143.2">CPU_A10</text>
</g>
<g font-size="1.8" fill="#725600">
<text x="196.2" y="59.3">~{CPU_DATAEN}</text>
<text x="199.4" y="61.8">DATA_DIR</text>
<text x="132.7" y="105">~{CPU_DATACS}</text>
<text x="133.5" y="102.5">~{CPU_REGCS}</text>
<text x="136.9" y="107.5">CPU_R~{W}</text>
<text x="185.5" y="102.5">~{REGCS}</text>
<text x="185.5" y="107.5">R~{W}</text>
<text x="185.5" y="105">~{DATACS}</text>
<text x="133.9" y="110.1">~{CPU_RESET}</text>
<text x="136.1" y="112.6">~{CPU_LDS}</text>
<text x="185.5" y="112.6">~{LDS}</text>
<text x="185.5" y="110.1">~{RESET}</text>
<text x="135.8" y="115.2">~{CPU_UDS}</text>
<text x="185.5" y="115.2">~{UDS}</text>
<text x="137.3" y="163.4">~{CPU_AS}</text>
<text x="171.6" y="163.4">~{AS}</text>
<text x="56" y="183.7">ADDR_MUX</text>
</g>
<g font-size="1.4" fill="#a90000">
<text x="162.3" y="26.6" transform="rotate(-90 162.3 26.6)">1</text>
<text x="164.8" y="27.1" transform="rotate(-90 164.8 27.1)">23</text>
<text x="167.4" y="27.1" transform="rotate(-90 167.4 27.1)">24</text>
<text x="244.9" y="27.9" transform="rotate(-90 244.9 27.9)">1</text>
<text x="247.4" y="28.4" transform="rotate(-90 247.4 28.4)">23</text>
<text x="249.9" y="28.4" transform="rotate(-90 249.9 28.4)">24</text>
<text x="152.4" y="34">3</text>
<text x="176.1" y="34">21</text>
<text x="235" y="35.3">3</text>
<text x="258.6" y="35.3">21</text>
<text x="152.4" y="36.6">4</text>
<text x="152.4" y="39.1">5</text>
<text x="152.4" y="41.7">6</text>
<text x="176.1" y="36.6">20</text>
<text x="176.1" y="39.1">19</text>
<text x="176.1" y="41.7">18</text>
<text x="235" y="37.8">4</text>
<text x="235" y="40.4">5</text>
<text x="258.6" y="37.8">20</text>
<text x="258.6" y="40.4">19</text>
<text x="152.4" y="44.2">7</text>
<text x="152.4" y="46.7">8</text>
<text x="176.1" y="44.2">17</text>
<text x="176.1" y="46.7">16</text>
<text x="235" y="42.9">6</text>
<text x="235" y="45.5">7</text>
<text x="258.6" y="42.9">18</text>
<text x="258.6" y="45.5">17</text>
<text x="151.9" y="51.8">10</text>
<text x="152.4" y="49.3">9</text>
<text x="176.1" y="49.3">15</text>
<text x="176.1" y="51.8">14</text>
<text x="234.5" y="53.1">10</text>
<text x="235" y="48">8</text>
<text x="235" y="50.5">9</text>
<text x="258.6" y="48">16</text>
<text x="258.6" y="50.5">15</text>
<text x="258.6" y="53.1">14</text>
<text x="151.9" y="56.9">22</text>
<text x="152.4" y="59.4">2</text>
<text x="234.5" y="58.2">22</text>
<text x="235" y="60.7">2</text>
<text x="162.3" y="69" transform="rotate(-90 162.3 69)">11</text>
<text x="164.8" y="69" transform="rotate(-90 164.8 69)">12</text>
<text x="167.4" y="69" transform="rotate(-90 167.4 69)">13</text>
<text x="244.9" y="70.3" transform="rotate(-90 244.9 70.3)">11</text>
<text x="247.4" y="70.3" transform="rotate(-90 247.4 70.3)">12</text>
<text x="249.9" y="70.3" transform="rotate(-90 249.9 70.3)">13</text>
<text x="162.3" y="94" transform="rotate(-90 162.3 94)">1</text>
<text x="164.8" y="94.4" transform="rotate(-90 164.8 94.4)">23</text>
<text x="167.4" y="94.4" transform="rotate(-90 167.4 94.4)">24</text>
<text x="244.9" y="95.2" transform="rotate(-90 244.9 95.2)">1</text>
<text x="247.4" y="95.7" transform="rotate(-90 247.4 95.7)">23</text>
<text x="249.9" y="95.7" transform="rotate(-90 249.9 95.7)">24</text>
<text x="152.4" y="101.3">3</text>
<text x="176.1" y="101.3">21</text>
<text x="152.4" y="103.9">4</text>
<text x="152.4" y="106.4">5</text>
<text x="176.1" y="103.9">20</text>
<text x="176.1" y="106.4">19</text>
<text x="235" y="102.6">3</text>
<text x="235" y="105.2">4</text>
<text x="235" y="107.7">5</text>
<text x="258.6" y="102.6">21</text>
<text x="258.6" y="105.2">20</text>
<text x="258.6" y="107.7">19</text>
<text x="152.4" y="109">6</text>
<text x="152.4" y="111.5">7</text>
<text x="176.1" y="109">18</text>
<text x="176.1" y="111.5">17</text>
<text x="235" y="110.2">6</text>
<text x="235" y="112.8">7</text>
<text x="258.6" y="110.2">18</text>
<text x="258.6" y="112.8">17</text>
<text x="151.9" y="119.1">10</text>
<text x="152.4" y="114">8</text>
<text x="152.4" y="116.6">9</text>
<text x="176.1" y="114">16</text>
<text x="176.1" y="116.6">15</text>
<text x="176.1" y="119.1">14</text>
<text x="235" y="115.3">8</text>
<text x="235" y="117.9">9</text>
<text x="258.6" y="115.3">16</text>
<text x="258.6" y="117.9">15</text>
<text x="151.9" y="124.2">22</text>
<text x="234.5" y="120.4">10</text>
<text x="234.5" y="125.5">22</text>
<text x="258.6" y="120.4">14</text>
<text x="152.4" y="126.7">2</text>
<text x="235" y="128">2</text>
<text x="162.3" y="136.3" transform="rotate(-90 162.3 136.3)">11</text>
<text x="164.8" y="136.3" transform="rotate(-90 164.8 136.3)">12</text>
<text x="167.4" y="136.3" transform="rotate(-90 167.4 136.3)">13</text>
<text x="244.9" y="137.6" transform="rotate(-90 244.9 137.6)">11</text>
<text x="247.4" y="137.6" transform="rotate(-90 247.4 137.6)">12</text>
<text x="249.9" y="137.6" transform="rotate(-90 249.9 137.6)">13</text>
</g>
<g font-size="1.4" fill="#006464">
<text x="156" y="35">A1</text>
<text x="163.3" y="33" transform="rotate(-90 163.3 33)">VCCA</text>
<text x="165.8" y="33.1" transform="rotate(-90 165.8 33.1)">VCCB</text>
<text x="168.4" y="33.1" transform="rotate(-90 168.4 33.1)">VCCB</text>
<text x="172" y="35">B1</text>
<text x="245.8" y="34.3" transform="rotate(-90 245.8 34.3)">VCCA</text>
<text x="248.4" y="34.4" transform="rotate(-90 248.4 34.4)">VCCB</text>
<text x="250.9" y="34.4" transform="rotate(-90 250.9 34.4)">VCCB</text>
<text x="156" y="37.6">A2</text>
<text x="156" y="40.1">A3</text>
<text x="172" y="37.6">B2</text>
<text x="172" y="40.1">B3</text>
<text x="238.5" y="36.3">A1</text>
<text x="238.5" y="38.8">A2</text>
<text x="238.5" y="41.4">A3</text>
<text x="254.6" y="36.3">B1</text>
<text x="254.6" y="38.8">B2</text>
<text x="254.6" y="41.4">B3</text>
<text x="156" y="42.6">A4</text>
<text x="156" y="45.2">A5</text>
<text x="156" y="47.7">A6</text>
<text x="172" y="42.6">B4</text>
<text x="172" y="45.2">B5</text>
<text x="172" y="47.7">B6</text>
<text x="238.5" y="43.9">A4</text>
<text x="238.5" y="46.5">A5</text>
<text x="254.6" y="43.9">B4</text>
<text x="254.6" y="46.5">B5</text>
<text x="156" y="50.3">A7</text>
<text x="156" y="52.8">A8</text>
<text x="172" y="50.3">B7</text>
<text x="172" y="52.8">B8</text>
<text x="238.5" y="49">A6</text>
<text x="238.5" y="51.5">A7</text>
<text x="254.6" y="49">B6</text>
<text x="254.6" y="51.5">B7</text>
<text x="156" y="57.9">~{OE}</text>
<text x="238.5" y="54.1">A8</text>
<text x="238.5" y="59.2">~{OE}</text>
<text x="254.6" y="54.1">B8</text>
<text x="156" y="60.4">DIR</text>
<text x="163.3" y="65" transform="rotate(-90 163.3 65)">GND</text>
<text x="165.8" y="65" transform="rotate(-90 165.8 65)">GND</text>
<text x="168.4" y="65" transform="rotate(-90 168.4 65)">GND</text>
<text x="238.5" y="61.7">DIR</text>
<text x="245.8" y="66.3" transform="rotate(-90 245.8 66.3)">GND</text>
<text x="248.4" y="66.3" transform="rotate(-90 248.4 66.3)">GND</text>
<text x="250.9" y="66.3" transform="rotate(-90 250.9 66.3)">GND</text>
<text x="163.3" y="100.3" transform="rotate(-90 163.3 100.3)">VCCA</text>
<text x="165.8" y="100.4" transform="rotate(-90 165.8 100.4)">VCCB</text>
<text x="168.4" y="100.4" transform="rotate(-90 168.4 100.4)">VCCB</text>
<text x="245.8" y="101.6" transform="rotate(-90 245.8 101.6)">VCCA</text>
<text x="248.4" y="101.7" transform="rotate(-90 248.4 101.7)">VCCB</text>
<text x="250.9" y="101.7" transform="rotate(-90 250.9 101.7)">VCCB</text>
<text x="156" y="102.3">A1</text>
<text x="156" y="104.9">A2</text>
<text x="156" y="107.4">A3</text>
<text x="172" y="102.3">B1</text>
<text x="172" y="104.9">B2</text>
<text x="172" y="107.4">B3</text>
<text x="238.5" y="103.6">A1</text>
<text x="238.5" y="106.1">A2</text>
<text x="254.6" y="103.6">B1</text>
<text x="254.6" y="106.1">B2</text>
<text x="156" y="110">A4</text>
<text x="156" y="112.5">A5</text>
<text x="172" y="110">B4</text>
<text x="172" y="112.5">B5</text>
<text x="238.5" y="108.7">A3</text>
<text x="238.5" y="111.2">A4</text>
<text x="238.5" y="113.8">A5</text>
<text x="254.6" y="108.7">B3</text>
<text x="254.6" y="111.2">B4</text>
<text x="254.6" y="113.8">B5</text>
<text x="156" y="115">A6</text>
<text x="156" y="117.6">A7</text>
<text x="172" y="115">B6</text>
<text x="172" y="117.6">B7</text>
<text x="238.5" y="116.3">A6</text>
<text x="238.5" y="118.8">A7</text>
<text x="254.6" y="116.3">B6</text>
<text x="254.6" y="118.8">B7</text>
<text x="156" y="120.1">A8</text>
<text x="156" y="125.2">~{OE}</text>
<text x="172" y="120.1">B8</text>
<text x="238.5" y="121.4">A8</text>
<text x="254.6" y="121.4">B8</text>
<text x="156" y="127.7">DIR</text>
<text x="238.5" y="126.5">~{OE}</text>
<text x="238.5" y="129">DIR</text>
<text x="163.3" y="132.3" transform="rotate(-90 163.3 132.3)">GND</text>
<text x="165.8" y="132.3" transform="rotate(-90 165.8 132.3)">GND</text>
<text x="168.4" y="132.3" transform="rotate(-90 168.4 132.3)">GND</text>
<text x="245.8" y="133.6" transform="rotate(-90 245.8 133.6)">GND</text>
<text x="248.4" y="133.6" transform="rotate(-90 248.4 133.6)">GND</text>
<text x="250.9" y="133.6" transform="rotate(-90 250.9 133.6)">GND</text>
</g>
</svg>
